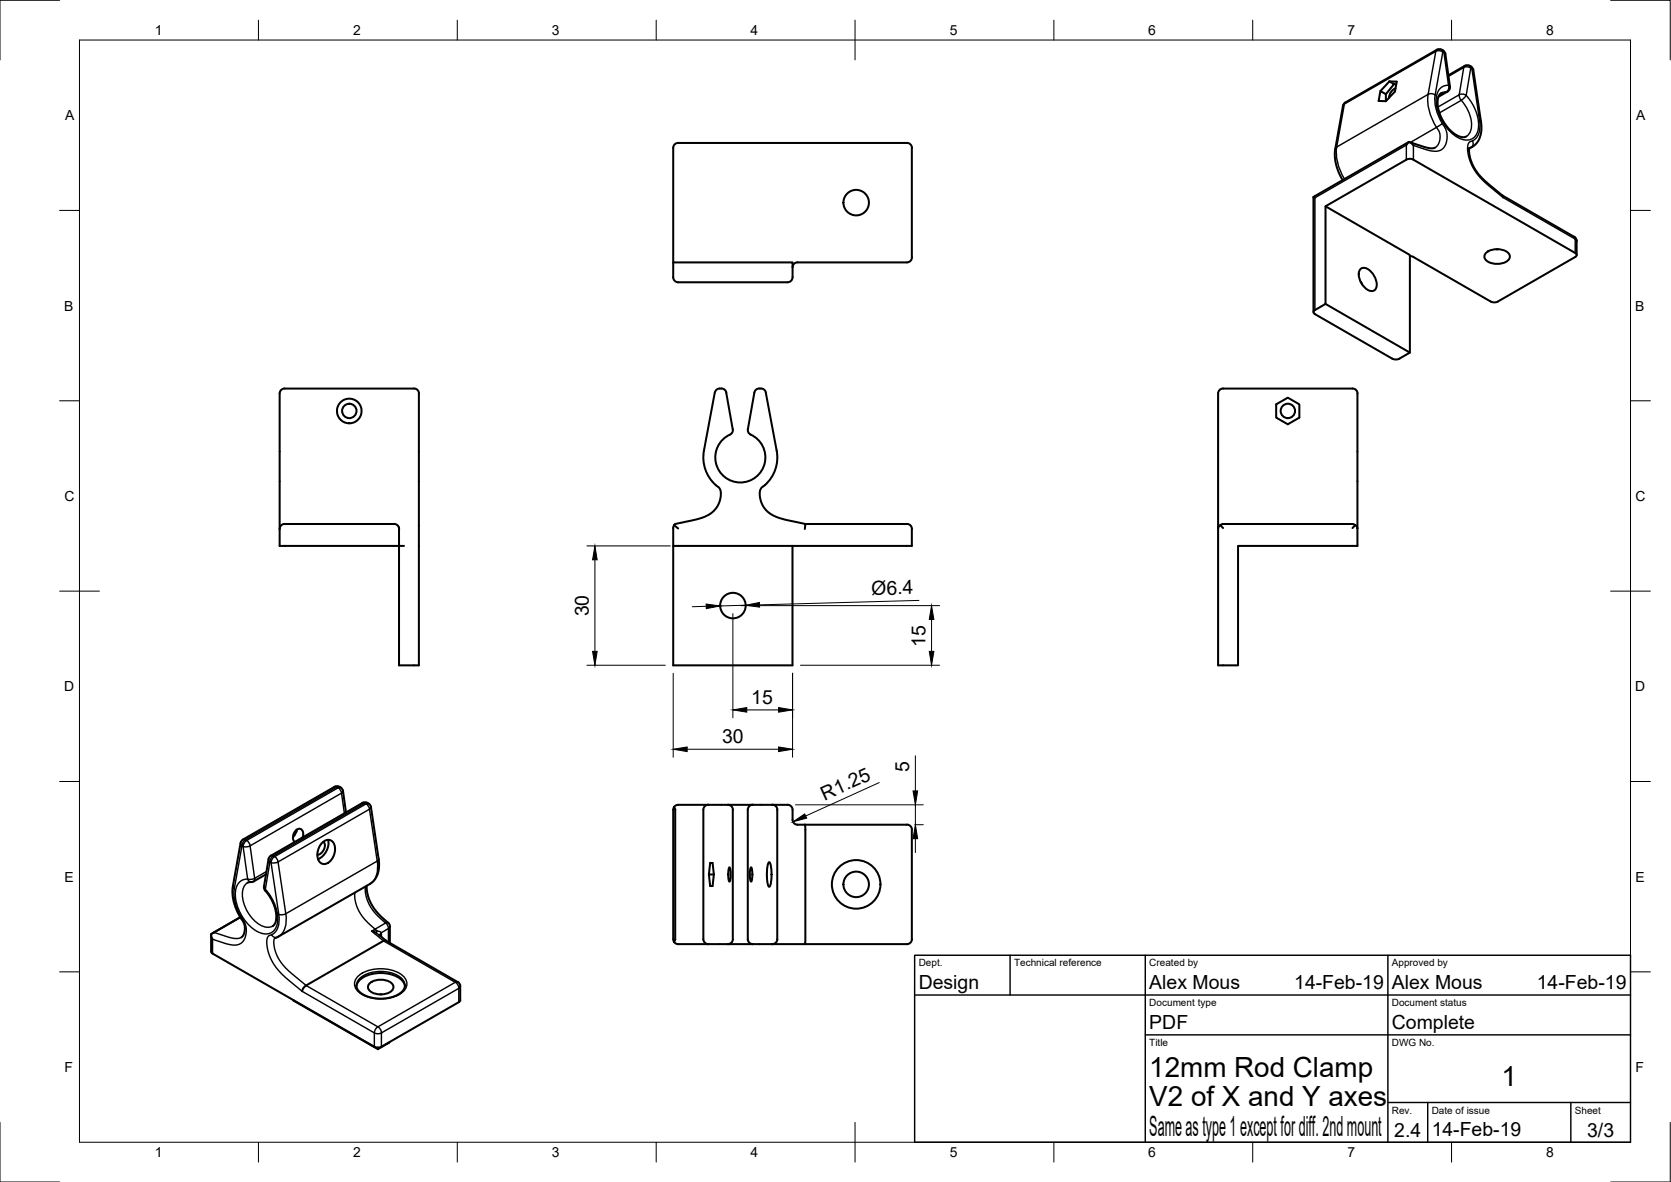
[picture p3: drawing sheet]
<svg xmlns="http://www.w3.org/2000/svg" width="420mm" height="297mm" viewBox="0 0 420 297" stroke-linecap="round" stroke-linejoin="round" font-family="sans-serif">
<!-- layer: Visible -->
<g fill="none" stroke="#000" stroke-width=".51">
<path d="M362.8 12.7l-.9-.4-.6 .2-23 13.2M362.8 12.7l.4 .4 .2 .5 1.2 8.2a1.26 1.26 0 0 1-.6 1.2l-2.3 1.3M370.5 17.6l1.9 13.1a5.7 5.7 0 0 1-2.2 6.2l-.8 .4M370.5 17.6a1.59 1.59 0 0 0-2.2-1.1l-4.1 2.4M170.5 35.9h57.5M170.5 35.9a1.26 1.26 0 0 0-1.2 1.3v32.5M228 35.9a1.26 1.26 0 0 1 1.3 1.3M229.3 37.2v27.5M338.3 25.7l-.6 .9-2 10.8a12 12 0 0 0 1.9 7.9M348.5 23.7v1.7M349.4 20.5l1.1 .6-2 2.6M349.4 20.5l-2.3 2.4 1.4 .8"/>
<path d="M349.4 20.5h1.8l-.4 2.5-2.3 2.4h-1.9l.5-2.5M350.5 21.1l.6 .1M350.9 22.2a2.65 2.65 0 0 0-1.7 2.4M354.3 35.7l-.7 .8M354.3 35.7l.5 .2 .6 .7M354.3 35.7l-24 13.8M354.3 35.7l4.4 1.4 1.2 .2 .9-.2M362.4 23.4l-.4 .4-.4 .7-.1 1.5 .4 2.4 .8 1.7 1.2 1.8 1.6 1.6 1.6 .8 .9 .2 .7-.2M369.5 37.1l-.1 1 .3 1.9 1.4 2.9 1.9 2.2 4.8 4 .1 .5M330.3 49.5l.3 .2M330.3 49.5v28.9M333.3 51.8l21.2 12.3v24.5"/>
<path d="M353.6 40.1l-20.3 11.7v24.6l-2.7 1.5M353.6 40.1l1.1-.2 .7 .2M355.4 40.1l41 23.7v.5l-.3 .3-19.5 11.2M377.7 49.1l18.1 10.4M395.8 59.5l.5 .4 .2 .7-.1 3.5M169.3 65.9h30v3.8M199.3 69.7a1.26 1.26 0 0 1-1.3 1.2h-27.5a1.26 1.26 0 0 1-1.2-1.2M229.3 64.7a1.26 1.26 0 0 1-1.3 1.2h-27.5a1.22 1.22 0 0 0-1.2 1.3M330.6 77.9l-.3 .5 .3 .5 19.5 11.2 1.1 .2 .7-.2M333.3 76.4l21.2 12.2-2.6 1.5M342.1 70.8l.4 .7M342.1 67.6a2.09 2.09 0 0 1 2.8 .8 3.6 3.6 0 0 1 .8 4.5 2.09 2.09 0 0 1-2.8-.9 3.6 3.6 0 0 1-.8-4.4z"/>
<path d="M354.5 64.4l.9 .2 19.4 11.2 1.1 .2 .7-.2M373.7 63.5a4.4 4.4 0 0 1 5.8 .4 1.58 1.58 0 0 1-1.4 2.1 4.3 4.3 0 0 1-4.7-.9 1.21 1.21 0 0 1 .3-1.6zM376.2 62.6h.4M71.6 97.6h32.5a1.26 1.26 0 0 1 1.2 1.3v68.3h-5v-30M71.6 97.6a1.26 1.26 0 0 0-1.3 1.3v34M179.7 98.7l-2.7 14.5M181.4 97.6l-1.1 .2-.6 .9M181.4 97.6a1.21 1.21 0 0 1 1.2 1.1l1.7 9.2-.1 .6-.7 .7M192.6 98.7l2.7 14.5M192.6 98.7a1.53 1.53 0 0 0-1.5-1.1 1.53 1.53 0 0 0-1.4 1.1l-1.7 9.2 .3 .9 .5 .4M177 113.2a9.3 9.3 0 0 0 3 8.7M183.5 109.2a6.3 6.3 0 0 0-2.3 9.6 6.3 6.3 0 0 0 9.9 0 6.3 6.3 0 0 0-2.3-9.6"/>
<path d="M195.3 113.2a9.3 9.3 0 0 1-3 8.7M320.9 101.6l2.9-1.7 2.9 1.7v3.4l-2.9 1.6-2.9-1.6zM70.3 132.9v4.3h30M71.6 131.7h27.5a1.26 1.26 0 0 1 1.3 1.2M71.6 131.7a1.26 1.26 0 0 0-1.3 1.2M100.3 132.5v4.7M100.3 137.2h1.3M169.5 132l-.2 .7v34.5h30v-30M169.5 132l1 .8M180 121.9l.8 .6 .4 .8 .1 1.1-.3 1.4-.4 1-.7 1.1-.7 .8-1.2 .8a26.8 26.8 0 0 1-7.6 2l-.6 .2-.3 .3M192.3 121.9l-.8 .6-.4 .8-.1 1.1 .3 1.5 .5 1.2 .7 1 2 1.5a39 39 0 0 0 8 2.1l-.1 1.2M202.5 131.7h25.5a1.26 1.26 0 0 1 1.3 1.2"/>
<path d="M229.3 132.9v4.3h-60M306.3 132.8v34.4h5v-30h30v-4.4M306.8 132l-.3 .3-.2 .5v-33.9a1.23 1.23 0 0 1 1.2-1.3h32.6a1.23 1.23 0 0 1 1.2 1.3v33.9M340.8 132l.3 .3 .2 .5M340.8 132l-.7 .7M340.8 132l-.7-.3h-32.7l-.6 .3 .7 .7M84.1 197.7l-23.2 13.4-.4 .7-1.9 10.8a14.3 14.3 0 0 0 2.8 9.5l.2 1.1-.1 1-.3 .8-.5 .6M85.3 197.7l.6 .4 .4 .7 .7 5.4M85.3 197.7l-.6-.1-.6 .1M66.9 219.7l-3.1 1.8-1.5 .3M74.4 208.7l.2 .1M74.6 208.5l-.4 1.2-.5 .6"/>
<path d="M76.1 210.4a1.36 1.36 0 0 0-1-2.1 2.17 2.17 0 0 0-1 3.3M81.1 211.7a1.79 1.79 0 0 1 2.1-.5 1.79 1.79 0 0 1 1 2 3.6 3.6 0 0 1-2.8 3.9 2.4 2.4 0 0 1-1.5-3.3l.6-1.4zM81.3 211.6a1.62 1.62 0 0 1-.1 2.3 1.81 1.81 0 0 1-1.4 .9M82.5 211a4.4 4.4 0 0 1-2.5 4.9M92.4 201.8l.3 .2M92.4 201.8l-.7-.2-.6 .2-23.2 13.4-.4 .7-1.1 6.9a3.9 3.9 0 0 0 1.1 2.1l1.3 2.3 .6 2v2.3l-.4 .9-.5 .4M92.7 201.9l.6 .9 1.9 13.1a5.7 5.7 0 0 1-2.2 6.2l-23.1 13.3-.7 .3M169.5 202.8l-.2 .7v32.5l.2 .7M169.5 202.8l.3 .6v32.7l-.3 .6M178.1 202.2a1.26 1.26 0 0 0-1.3 1.3v32.5M178.2 219.8h1.3l-.3 2.9h-.6zM178.2 219.8l.4-2.9h.6l.3 2.9"/>
<path d="M183 202.2a1.26 1.26 0 0 1 1.3 1.3M183.3 218h.1a5.2 5.2 0 0 1 0 3.6l-.3-1.5zM184.3 203.5v32.5M188.8 218a4.3 4.3 0 0 1 0 3.5l-.2-1.2v-1.4zM189.3 202.2a1.26 1.26 0 0 0-1.3 1.3v32.5M193.3 216.7h.1a6.5 6.5 0 0 1 .5 4.5l-.4 1.6a1.77 1.77 0 0 1-.6-1.8v-2.9zM194.2 202.2a1.26 1.26 0 0 1 1.3 1.3l-.1 32.5M198 202.3h-27.6l-.9 .5M198 202.2a1.26 1.26 0 0 1 1.3 1.3v2.6M199.3 206a1.26 1.26 0 0 0 1.2 1.2h1.9M202.4 207.2l.1 .8v28.5l-.1 .8M202.4 207.2h25.6a1.26 1.26 0 0 1 1.3 1.3"/>
<path d="M229.3 208.5v27.5M53.1 235v4.1l.4 .5 40.6 23.4M53.4 234.6l7-4.1-6.7 3.9a.93 .93 0 0 0-.6 .7 .93 .93 0 0 0 .3 .9M92.2 222.6v1l.4 1.7 .8 2 1.3 1.8 1.8 1.8a2.9 2.9 0 0 1 1.5 1.9M95.4 235l1.6 1.4M98 232.8v4.2M169.5 236.7l.9 .6h7.7M176.8 236a1.26 1.26 0 0 0 1.3 1.3M178.1 237.3h4.9M183 237.3h6.3M184.3 236a1.26 1.26 0 0 1-1.3 1.3M188 236a1.26 1.26 0 0 0 1.3 1.3"/>
<path d="M189.3 237.3h4.9M194.2 237.3h8.2M195.5 236a1.26 1.26 0 0 1-1.3 1.3M229.3 236a1.26 1.26 0 0 1-1.3 1.3h-25.6M73.8 251.3l21.2 12.4M76 249.1l.3-.8 .6-.6 19.9-11.4 18.3 10.5 .5 .4 .1 .7v3.4l-.3 .5-19.5 11.2-1.1 .2-.7-.2M89.6 247.7l.4 1 1.2 1.2 1.7 .7 2.5 .4 2.1-.2 2.3-.7 1.5-1.1 .5-1.3M89.6 247.8a4.3 4.3 0 0 1 4.1-3.1 8.3 8.3 0 0 1 7.6 2l.5 1.1M93 247.1a4.4 4.4 0 0 1 5.8 .3 1.58 1.58 0 0 1-1.4 2.2 4.3 4.3 0 0 1-4.7-1 1.21 1.21 0 0 1 .3-1.5zM95.5 249.9h.4M95 263.3v.4M98 261.9l-3 1.8"/>
<circle cx="215.3" cy="50.9" r="3.2"/>
<circle cx="87.8" cy="103.3" r="3.1"/>
<circle cx="87.8" cy="103.3" r="1.81"/>
<circle cx="323.8" cy="103.3" r="1.81"/>
<circle cx="184.3" cy="152.2" r="3.2"/>
<circle cx="215.3" cy="222.2" r="6.1"/>
<circle cx="215.3" cy="222.2" r="3.2"/>
</g>
<!-- layer: Visible Narrow -->
<g fill="none" stroke="#000" stroke-width=".36">
<path d="M361.3 12.5l-.3 .4 1.1-.1 .7 .3M362.5 12.5l.3 .6M362.8 13.1l-2 10.8M362.8 13.1l.3 .2M362.8 12.7l.3 .5M363.1 13.3l1.1 8.1M363.1 13.2l.3 .4M368 17l-1.1 6.8M368 17l-3.8 2.2M368.3 16.5l-.3 .4M369.6 16.5l.2 .6-1.1-.3-.7 .1M369.8 16.7l.7 .9"/>
<path d="M336.1 36.9a12.2 12.2 0 0 0 2 8.1M336.1 36.9l-.4 .5M338 26.1l-1.9 10.8M338 26.1l-.3 .5M338.3 25.7l-.3 .4M359.1 23.7a12.3 12.3 0 0 0 2.1 8.3M359.1 23.7l-23 13.2M359.1 23.7l1.9-10.8-23 13.2M359.1 23.7l1.1-.1 .7 .3a10.7 10.7 0 0 0 1.8 7.2l-1.5 .9M361.2 32l.8 1.4 .1 1.2-.3 1.5-1 1M361.2 32l-6.6 3.8M362.7 31.1l.9 1.6 .3 1.2-.2 1.9-.6 1.2-.9 .7-1.5 .3-1.6-.3-3.7-1.1v3.5"/>
<path d="M363.7 23.1l-2 1.1M363.7 23.1l-1.3 .3M364 23l-.3 .1M364.2 21.4l.1 .4a1.38 1.38 0 0 1-.6 1.3M364.2 21.4l.4 .4M364.2 21.4a3 3 0 0 0-3.1 3.3 11.4 11.4 0 0 0 6.2 10.2 3.1 3.1 0 0 0 4.5-3.1 11.4 11.4 0 0 0-3.1-7.8l1.1-6.9 .3 .2 1.9 13M366.9 23.8l-5.3 3.1M366.9 23.8l.1 .7 .4 .7M366.9 23.8l.7-.2 1.1 .4-1.3 1.2M367.4 25.2l-5.5 3.2M367.4 25.2a8.5 8.5 0 0 1 2.3 7.9l-1 1.2M369.9 37l-.5 .2"/>
<path d="M369.9 37l-.5 .3M370.2 36.9l-.3 .1M370.2 35.4l-.9 .5-.3 1 .2 2 .3 1.4 1.5 2.8 2.2 2.6 4.7 3.9 18.2 10.5M372 30.3a4.5 4.5 0 0 1-1.8 5.1 1.19 1.19 0 0 1-.3 1.6M372.1 30.3l.3 .4M353.6 40.1v-3.6l-23 13.2v28.2M395.8 59.5l.3 .6M396.1 60.1v3.5M396.1 60.1l.4 .5M84.1 197.7h1.2M85.6 197.9l-.6 .1 .6 .5 .3 .8M85.9 199.3l-23 13.3 1.1 8.1"/>
<path d="M85.9 199.3l.7 5.1M86.3 198.8l-.4 .5M60.5 211.8l.3 .8M60.8 212.6l.3 .2 1.2 8.1a3 3 0 0 0-3.1 3.3 11.4 11.4 0 0 0 6.1 10.2 3.1 3.1 0 0 0 4.5-3.1 11.4 11.4 0 0 0-3.1-7.8M60.8 212.6l-1.9 10.8M61.1 211h.6M61.7 211l.3 .2M61.7 211l23-13.2 .3 .2-23 13.2M61.7 211l-.5 .5-.4 1.1M61.7 211.4l.3-.2 .3 .2 .6 1.2-.7 .2-1.1-.1 .2-.7zM67 219l-3 1.7M67.5 215.9l.4 .7"/>
<path d="M67.9 216.6l.3 .2M67.9 216.6l-1.2 6.9M68.1 215l.7 .1M68.2 216.8l1.9 13M68.7 215.1l23-13.2 .3 .1-23 13.3zM68.8 215.1l-.6 .5-.3 1M69.9 216.6l2 13M69.9 216.6l-1 .3-.7-.1M69.9 216.6l-.3-.8-.5-.6-.6 .5-.3 1.1M91.1 201.8h1.3M92.7 201.9l-.7 .1 .6 .6 .3 .7M92.9 203.4l1.9 13"/>
<path d="M92.9 203.4l-23 13.2M93.3 202.8l-.4 .5M94.8 216.4l-22.9 13.2M94.9 216.4a5.4 5.4 0 0 1-1.9 5.7M95.2 215.9l-.3 .5M53.8 234.3l4.9 1.5h1.1l.9-.2M58.6 222.6l.3 .8a10.7 10.7 0 0 0 1.8 7.2M60.7 230.6l.9 1.3 .3 1.7-.1 1.4-.6 1.5-1.1 .8-1.3 .2-1.9-.3-3.5-1.2v3.6M60.7 230.6l-.1 .1M62.3 221.8a3.9 3.9 0 0 0-1.2 4.3 9.3 9.3 0 0 0 5.4 6.8l1.4 .1 .6-.3M64 220.7l-.6 .3-1.1-.1 .3 .5 .5 .3M64.1 220.7l-.3 .8"/>
<path d="M66.4 222.8l.3 .7M66.7 223.5v.3M68.3 234.9l-.7 .2-.4 .6-.1 .8 .1 1.8 1.1 3.1 1.8 2.6 1.6 1.6 4.3 3.5 18.1 10.5v3.4M68.3 234.9l.2 .3a1.05 1.05 0 0 0 1.2 .3M69.2 235.7l-.3 .5-.1 .7 .6 2.8 1.3 2.2 1.9 2.1 4.4 3.7 18 10.3M70.1 229.8a4.5 4.5 0 0 1-1.8 5.1M71.9 229.6a5.4 5.4 0 0 1-1.9 5.7M71.9 229.6l-1.1 .3-.7-.1M89.3 224.3l-.1 .9 .2 1.5 .9 2.4 1.6 2.2 2.4 2.2M91.9 222.7l-.1 .8 .2 1.6 .9 2.3 1.6 2.3 2.5 2.3-2.7 1.5M94.3 233.5l-.9 .5 3 2.4 18.1 10.5M94.3 233.5l.4 .5"/>
<path d="M94.7 234l.7 .1 .5 .3M94.7 234.6l.7 .4M94.7 234h-1.3l1.3 .6M94.7 234v.6M95.9 234.4v.4M95.9 234.4l-.4 .7M95.9 234.8l-.3 .4M95.9 234.8v.6M97.6 231.9h-.6l.5 .7 .2 .7M97.7 233.3l-1.8 1.1M97.7 233.3v3.5M98 232.8l-.3 .5"/>
<path d="M89.6 247.6a3.7 3.7 0 0 1 3-3 9.1 9.1 0 0 1 8.4 1.3l.7 1.1 .1 .6M90.3 245.1a9.8 9.8 0 0 1 10.9 0 2.74 2.74 0 0 1 1.1 2.6 2.74 2.74 0 0 1-1.9 2.2 10 10 0 0 1-10.1-.5 2.59 2.59 0 0 1 0-4.3zM94.7 258.2l.3-.2 .3 .2 .4 .7 .2 .7-1.1 .2-.7-.2 .2-.7zM114.5 246.9l-19.5 11.1M114.5 246.8l.5 .5 .4 1.1M115.1 246.8h-.6M115.4 248.4l-19.5 11.2v3.4M115.4 248.4v3.4M115.7 247.9l-.3 .5M97.7 262v.1"/>
</g>
<!-- layer: Border -->
<g fill="none" stroke="#000" stroke-width=".25">
<path d="M15 .1h-15v15M20 10.1h390v276.9h-390zM65 5.1v5M115 5.1v5M165 5.1v5M215 5.1v10M265 5.1v5M315 5.1v5M365 5.1v5M405 .1h15v15M15 52.9h5M410 52.9h5"/>
<path d="M15 100.7h5M410 100.7h5M15 148.6h10M405 148.6h10M15 196.4h5M410 196.4h5M15 244.2h5M410 244.2h5M0 282.1v14.9h15M65 287v5M115 287v5M165 287v5"/>
<path d="M215 282.1v9.9M265 287v5M315 287v5M365 287v5M420 282.1v14.9h-15"/>
</g>
<!-- layer: TitleBlock -->
<path d="M230 240.1h180v46.9h-180zM230 250h180M254 240.1v9.9M288 240.1v46.9M349 240.1v46.9M288 260.1h122M349 277.1h61M359 277.1v9.9M395 277.1v9.9" fill="none" stroke="#000" stroke-width=".36"/>
<!-- layer: Dimensions -->
<g fill="none" stroke="#000" stroke-width=".25">
<path d="M147.6 137.2h20.9M149.6 140.7v23M177.6 152.4l-3.5 .1M184.3 154.2v26.2M186.3 152.2h49.9M187.5 152.1l-6.4 .2M231.1 150.9l-40.1 1.1M234.2 155.7v8M147.6 167.2h19.7M169.3 169.2v21.1M187.8 178.4h8M199.3 169.2v21.1"/>
<path d="M201.3 167.2h34.9M172.8 188.3h23M221.1 196.7l-18.5 8.4M230.2 189.9v8.9M200 202.3h32.2M230 207.2h2.2M230.2 202.3v4.9M230.2 210.8v3.5"/>
</g>
<g fill="#000" stroke="#000" stroke-width=".25">
<path d="M149.6 137.2l.6 3.5h-1.2zM177.6 151.8l3.5 .5-3.5 .7zM187.5 152.1l3.5-.7v1.2zM234.2 152.2l.6 3.5h-1.1zM149 163.7h1.2l-.6 3.5zM184.3 178.4l3.5-.6v1.2zM195.8 177.8l3.5 .6-3.5 .6zM233.7 163.7h1.1l-.6 3.5zM169.3 188.3l3.5-.6v1.2zM195.8 187.7l3.5 .6-3.5 .6zM229.6 198.8h1.1l-.5 3.5zM199.4 206.5l2.9-2 .5 1.1z"/>
<path d="M230.2 207.2l.5 3.6h-1.1z"/>
</g>
<g font-size="7">
<text x="289" y="270.6">12mm Rod Clamp</text>
<text x="377.5" y="273">1</text>
<text x="289" y="278.1">V2 of X and Y axes</text>
<text x="289" y="285.5">Same as type 1 except for diff. 2nd mount</text>
</g>
<g font-size="4.9">
<text x="219.2" y="149.6" transform="rotate(-2 219.2 149.6)">Ø6.4</text>
<text x="148" y="154.9" transform="rotate(-90 148 154.9)">30</text>
<text x="232.7" y="162.6" transform="rotate(-90 232.7 162.6)">15</text>
<text x="188.9" y="176.8">15</text>
<text x="181.6" y="186.7">30</text>
<text x="228.6" y="194" transform="rotate(-90 228.6 194)">5</text>
<text x="207.3" y="201.2" transform="rotate(-24 207.3 201.2)">R1.25</text>
<text x="231" y="248.5">Design</text>
<text x="289" y="248.5">Alex Mous</text>
<text x="325.4" y="248.5">14-Feb-19</text>
<text x="350" y="248.5">Alex Mous</text>
<text x="386.4" y="248.5">14-Feb-19</text>
<text x="289" y="258.6">PDF</text>
<text x="350" y="258.6">Complete</text>
<text x="350.6" y="285.7">2.4</text>
<text x="360" y="285.5">14-Feb-19</text>
<text x="399.1" y="285.7">3/3</text>
</g>
<g font-size="3.5">
<text x="39" y="8.8">1</text>
<text x="88.8" y="8.8">2</text>
<text x="138.8" y="8.8">3</text>
<text x="188.7" y="8.8">4</text>
<text x="238.8" y="8.8">5</text>
<text x="288.7" y="8.8">6</text>
<text x="338.8" y="8.8">7</text>
<text x="388.8" y="8.8">8</text>
<text x="16.4" y="30.2">A</text>
<text x="411.4" y="30.2">A</text>
<text x="16.2" y="78">B</text>
<text x="411.2" y="78">B</text>
<text x="16.2" y="125.9">C</text>
<text x="411.2" y="125.9">C</text>
<text x="16.2" y="173.7">D</text>
<text x="411.2" y="173.7">D</text>
<text x="16.2" y="221.6">E</text>
<text x="411.2" y="221.6">E</text>
<text x="16.2" y="269.4">F</text>
<text x="411.2" y="269.4">F</text>
<text x="39" y="290.8">1</text>
<text x="88.8" y="290.8">2</text>
<text x="138.8" y="290.8">3</text>
<text x="188.7" y="290.8">4</text>
<text x="238.8" y="290.8">5</text>
<text x="288.7" y="290.8">6</text>
<text x="338.8" y="290.8">7</text>
<text x="388.8" y="290.8">8</text>
</g>
<g font-size="2.5">
<text x="231" y="242.9">Dept.</text>
<text x="255" y="242.9">Technical reference</text>
<text x="289" y="242.9">Created by</text>
<text x="350" y="242.9">Approved by</text>
<text x="289" y="252.8">Document type</text>
<text x="350" y="252.8">Document status</text>
<text x="289" y="262.9">Title</text>
<text x="350" y="262.9">DWG No.</text>
<text x="350" y="279.9">Rev.</text>
<text x="360" y="279.9">Date of issue</text>
<text x="396" y="279.9">Sheet</text>
</g>
</svg>
